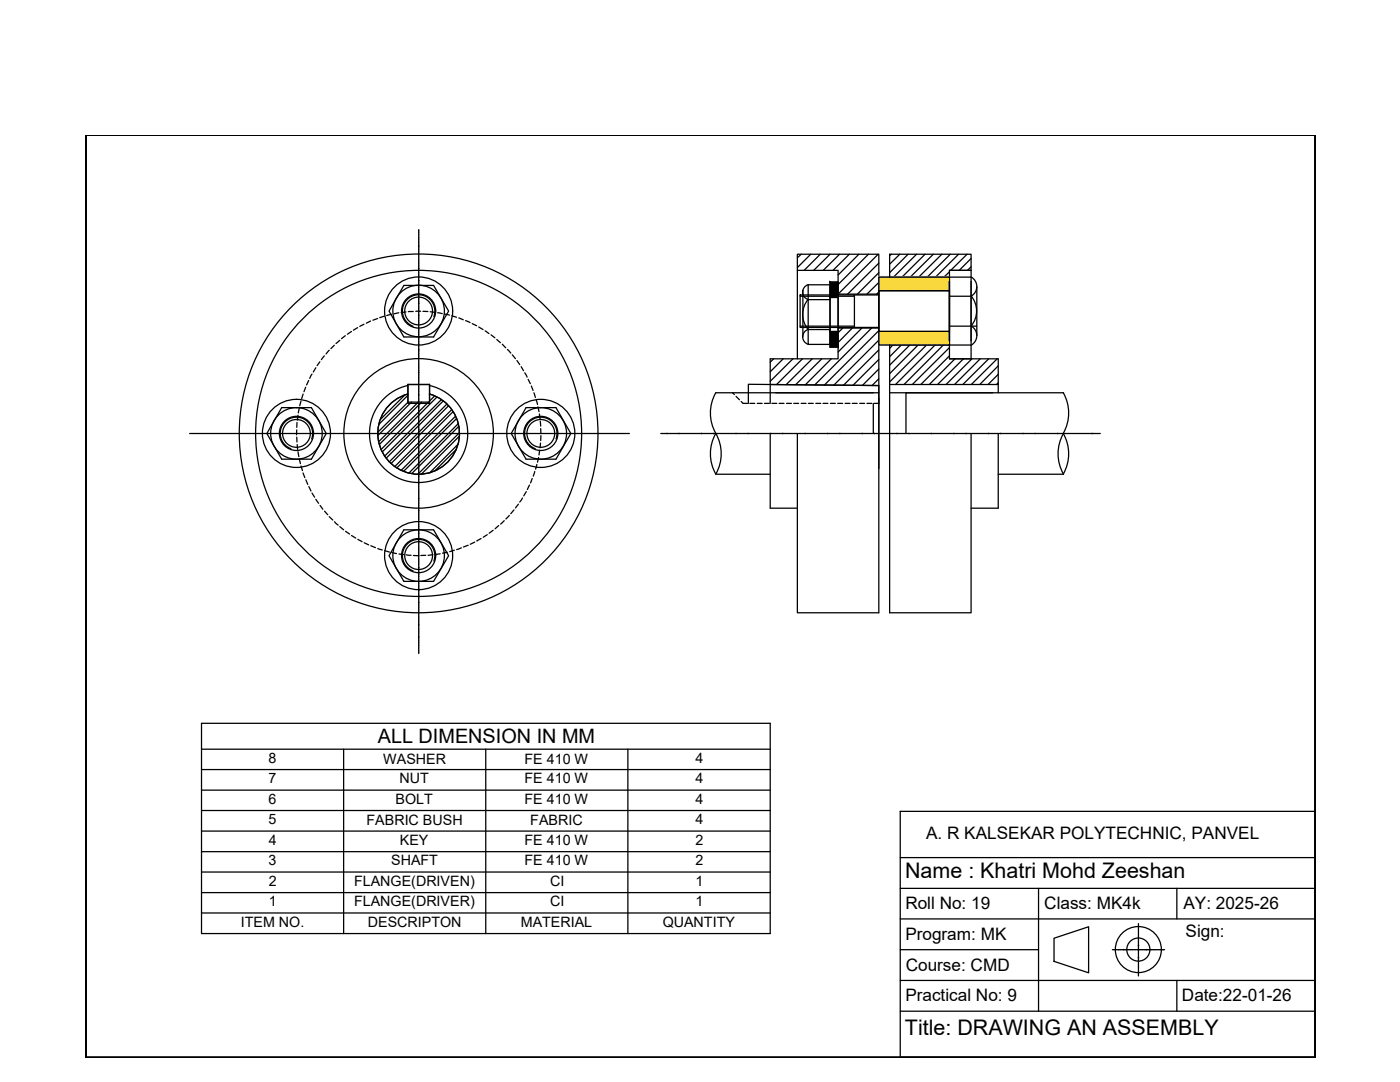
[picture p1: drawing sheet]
<svg xmlns="http://www.w3.org/2000/svg" width="279mm" height="216mm" viewBox="0 0 279 216" stroke-linecap="round" stroke-linejoin="round" font-family="sans-serif">
<!-- layer: 0 -->
<g fill="none" stroke="#000" stroke-width=".25">
<path d="M17.1 27h245.4v184h-245.4h245.4v-184h-245.4v184zM80.6 57h5.9l3 5.1-3 5.1h-5.9l-3-5.1zM83.6 46.4v.3M83.6 47v.3M83.6 50.9v.3M83.6 51.5v.3M83.6 53.9v.3M83.6 55.4v.3M83.6 56.1v2M83.6 58.4v.3M83.6 45.8v.6M83.6 46.8v.2"/>
<path d="M83.6 47.4v1.7M83.6 49.2v1.7M83.6 51.2v.3M83.6 51.9v1.7M83.6 53.7v.2M83.6 54.3v1M83.6 55.7v.3M83.6 58.1v.3M83.6 58.8v1.7M159.1 53.9h8.2v17.7h-13.6v8.9M159.7 58.9h10.8v6.4h-10.8zM159.7 59.1h10.8"/>
<path d="M159.9 50.7l-.8 .7M160.2 57.9v9.3M161.3 56.8a1.54 1.54 0 0 0-1.1 1.5 1.54 1.54 0 0 0 1.1 1.4 4.6 4.6 0 0 0 0 6M161.3 59.8h4.4M161.8 50.7l-2.7 2.7M163.7 50.7l-3.2 3.2M165.7 56.3h1.6v13h-1.6zM165.7 56.8h-4.4v11.9h4.4M165.7 50.7l-3.3 3.2M165.7 59.4h1.6M167.6 50.7l-3.3 3.2M169.5 50.7l-3.3 3.2"/>
<path d="M170.5 58.9h4.9M171.4 50.7l-4.1 4.2M173.3 50.7l-6 6.1M175.3 50.7l-8 8h8.1M175.4 55.3h14.1v13.5h-14.1zM175.4 58h14.1v8.1h-14.1zM175.4 52.5l-6.2 6.2M175.4 54.4l-4.3 4.3M175.4 56.4l-2.4 2.3M175.4 58.3l-.4 .4M175.4 58h14.1M177.9 50.7l-.4 .3"/>
<path d="M179.6 50.7l-2.1 2M181.2 50.7l-3.7 3.7M182.9 50.7l-4.6 4.6M184.6 50.7l-4.6 4.6M186.3 50.7l-4.6 4.6M188 50.7l-4.7 4.6M189.5 54.2l-1.1 1.1M189.5 59.1h4.3M189.7 50.7l-4.7 4.6M191.3 50.7l-4.6 4.6M193 50.7l-3.3 3.2M193.8 55.3h-16.3v-4.6h16.3v20.9"/>
<path d="M193.8 51.6l-2.4 2.3M193.8 53.2l-.7 .7M193.8 53.9h-4.3v17.7h9.7v6.8M193.8 56.1v11.9M193.8 55.3a2.16 2.16 0 0 1 0 3.8 4.6 4.6 0 0 1 0 5.9 2.19 2.19 0 0 1 0 3.9M194.9 57.2v9.7M60.5 78.6l-.3 1M61 77.3l-.3 .9M61.6 75.9l-.4 .9M62.3 74.6l-.5 .9M63 73.4l-.5 .8M63.8 72.2l-.5 .8"/>
<path d="M64.7 71l-.6 .8M65.7 69.9l-.6 .7M66.7 68.9l-.7 .7M67.8 67.9l-.7 .7M68.9 67l-.7 .6M70.1 66.1l-.8 .6M71.4 65.4l-.9 .5M72.6 64.7l-.8 .4M74 64.1l-.9 .4M75.4 63.6l-1 .3M76.7 63.1l-.9 .3M78.1 62.7l-.9 .3"/>
<path d="M79.6 62.4l-1 .2M80.8 78.8l-4.9 4.9M81 62.2l-.9 .2M81.4 78.6a8.1 8.1 0 0 0-4.5 12.6 8.1 8.1 0 0 0 13.3 0 8.1 8.1 0 0 0-4.5-12.6M81.4 76.9a9.8 9.8 0 0 0-6 15.1 9.8 9.8 0 0 0 16.2 0 9.8 9.8 0 0 0-5.9-15.1M81.4 76.7h4.3v3.5h-4.3zM81.4 76.7v3.8h4.3v-3.8M81.4 76.7h4.3M81.4 78.9l-5.8 5.7M82.5 62.2h-1M83 62.1h.9M83.6 60.8v.3"/>
<path d="M83.6 61.2v1.4M83.6 64.7v.3M83.6 65v.6M83.6 67.7v.3M83.6 69.2v.6M83.6 71.6v.3M83.6 72.2v.3M83.6 76.1v.3M83.6 76.7v.3M83.6 79.1v.3M83.6 60.6v.2M83.6 62.6v.3"/>
<path d="M83.6 63v1.7M83.6 65.7v1.7M83.6 67.5v.2M83.6 68.1v1M83.6 69.9v1.7M83.6 71.9v.3M83.6 72.6v1.7M83.6 74.4v1.6M83.6 76.4v.3M83.6 77.1v1.7M83.6 78.8v.3M83.6 79.5v1"/>
<path d="M84.4 62.1l1 .1M85.9 62.2l.9 .1M86.6 63.2a3.2 3.2 0 0 0-1.9-4.2 3.2 3.2 0 0 0-4.2 1.9 3.2 3.2 0 0 0 1.9 4.2M86.7 79l-1 1M87.2 79.2l-10.9 10.9M87.3 62.4l1 .2M88.1 79.7l-11.3 11.3M88.5 80l-11.4 11.4M88.7 62.7l1 .2M90.2 63l.9 .3M91.6 63.4l.9 .4M92.9 64l.9 .4"/>
<path d="M94.2 64.6l.9 .4M95.5 65.2l.9 .6M96.8 66l.8 .6M98 66.8l.8 .6M99.1 67.7l.8 .7M100.2 68.7l.7 .7M101.3 69.7l.6 .8M102.2 70.8l.7 .8M103.2 71.9l.5 .8M104 73.2l.5 .8M104.7 74.4l.5 .8M105.4 75.7l.4 .9"/>
<path d="M106 77l.4 .9M106.6 78.4l.2 .9M107 79.8l.3 .9M142.9 78.4a8.1 8.1 0 0 0 0 8.1M142.9 78.4h32.5M146.2 78.4l.4 .3M146.9 79.1l.7 .7M153.7 76.7l21.7 .2M154.4 71.6l-.7 .7M156.3 71.6l-2.6 2.6M158.2 71.6l-4.5 4.5M159.1 71.6v-20.9h16.3v71.6h-16.3v-35.8"/>
<path d="M159.7 65.1h10.8M160.1 71.6l-5.1 5.1M161.3 65.7a1.55 1.55 0 0 0-1.1 1.5 1.55 1.55 0 0 0 1.1 1.5M161.3 65.8h4.4M162.1 71.6l-5.2 5.2M164 71.6l-5.2 5.2M165.7 66.1h1.6M165.9 71.6l-5.2 5.2M167.3 65.5h8.1M168.2 65.5l-.9 .9M170.1 65.5l-2.8 2.8M170.5 65.3h4.9"/>
<path d="M172 65.5l-4.7 4.7M173.9 65.5l-11.3 11.3M175.4 66l-10.9 10.8M175.4 67.9l-9 8.9M175.4 69.8l-7.1 7.1M175.4 71.7l-5.2 5.2M175.4 73.6l-3.3 3.3M175.4 75.6l-1.4 1.3M175.4 66.1h14.1M175.4 79.4v14.1M177.5 78.4h20.7M177.5 76.7h21.7"/>
<path d="M178.2 68.8l-.7 .7M179.9 68.8l-2.4 2.4M181.6 68.8l-4.1 4.1M183.2 68.8l-5.7 5.8M184.9 68.8l-7.4 7.4M186.6 68.8l-7.9 7.9M188.3 68.8l-7.9 7.9M189.5 69.4l-7.4 7.3M189.5 71l-5.7 5.7M189.5 65.1h5.4M190.6 71.6l-5.1 5.1M192.3 71.6l-5.2 5.1"/>
<path d="M193.8 68.8h-16.3v53.5h16.3v-35.8M194 71.6l-5.2 5.1M195.6 71.6l-5.1 5.1M197.3 71.6l-5.1 5.1M199 71.6l-5.2 5.1M199.2 73l-3.7 3.7M199.2 74.7l-2 2M199.2 76.4l-.3 .3M212.2 78.4a8.1 8.1 0 0 1 0 8.1 8.2 8.2 0 0 1 0 8.1M212.3 78.4h-31.5v8.1M37.8 86.5h87.8M56.2 81.3h5.9l3 5.2-3 5.1h-5.9l-2.9-5.1z"/>
<path d="M59.2 85.8v1M59.2 87.2l.1 1M59.3 84.3l-.1 1M59.3 88.7l.1 1M59.5 90.1l.1 1M59.5 82.9l-.1 .9M59.7 91.6l.2 .9M59.7 81.4l-.2 1M60.1 80l-.3 1M60.1 93l.3 .9M60.5 94.4l.3 .9M61 95.7l.4 1"/>
<path d="M61.6 97.1l.5 .9M62.2 87.6a3.2 3.2 0 0 0-1.9-4.2 3.2 3.2 0 0 0-4.2 2 3.2 3.2 0 0 0 2 4.1M62.3 98.4l.5 .8M63 99.6l.6 .8M81.4 80.2l-6 6M82.1 80.2l-6.7 6.7M83.5 80.2l-7.9 7.9M83.6 80.6v.3M83.6 83v.3M83.6 83.6v.3M83.6 85.7v.6M83.6 87.5v.3"/>
<path d="M83.6 89.9v.6M83.6 90.5v.3M83.6 92.9v1.4M83.6 94.4v.3M83.6 96.8v.3M83.6 97.4v2.1M83.6 80.9v.3M83.6 81.3v1.6M83.6 83.3v.3M83.6 84v1.7M83.6 86.4v1M83.6 87.8v.3"/>
<path d="M83.6 88.2v1.6M83.6 90.9v1.7M83.6 92.6v.3M83.6 94.7v.3M83.6 95.1v1.6M83.6 97.1v.3M83.6 99.5v1.7M84.2 80.2l-8.5 8.5M85.5 80.2l-9.4 9.5M89.2 80.6l-11.5 11.5M89.5 81l-11.4 11.5M90.2 81.7l-11.4 11.4"/>
<path d="M90.4 82.1l-11.2 11.3M90.9 83l-10.8 10.8M91 89.7l-4.2 4.3M91.1 83.5l-10.5 10.5M91.4 88.7l-5.6 5.6M91.5 84.5l-9.9 9.9M91.6 85.1l-9.4 9.4M91.7 86.3l-8.3 8.3M91.7 87l-7.6 7.6M104.3 99.4l-.6 .8M105 81.3h6l2.9 5.2-2.9 5.1h-6l-3-5.1zM105 98.1l-.5 .8"/>
<path d="M105.7 96.8l-.5 .9M106.2 95.5l-.3 .9M106.7 94.1l-.3 .9M107.1 92.7l-.2 .9M107.4 81.2l.2 .9M107.5 91.3l-.2 .9M107.7 82.6l.1 1M107.7 89.8l-.1 1M107.8 84l.1 1M107.9 88.4l-.1 .9M107.9 85.5l.1 1M108 86.9l-.1 1"/>
<path d="M111 87.6a3.2 3.2 0 0 0-2-4.2 3.2 3.2 0 0 0-4.1 2 3.2 3.2 0 0 0 1.9 4.1M131.9 86.5h1.2M133.1 86.5h.6M133.8 86.5h1.7M135.6 86.5h1.6M137.3 86.5h.9M138.3 86.5h1.7M140 86.5h.3M140.3 86.5h.3M140.7 86.5h1M141.8 86.5h.6M142.5 86.5h1.6"/>
<path d="M142.9 86.5a8.2 8.2 0 0 1 0 8.1 8.2 8.2 0 0 1 0-8.1zM142.9 94.6h10.8M144.2 86.5h.3M144.5 86.5h.3M144.8 86.5h2.1M146.9 86.5h.3M147.2 86.5h.3M147.6 86.5h1M147.9 80.1l.4 .4h.9M148.7 86.5h.3M149 86.5h.3M149.4 80.5v-3.8l26 .2v3.6h-.9"/>
<path d="M149.4 86.5h1.6M149.6 80.5h1M151.1 86.5h.3M151.1 80.5h1M151.4 86.5h.3M151.7 86.5h.3M152.1 86.5h1.7M152.6 80.5h.9M153.7 86.5v14.9h5.4M153.8 86.5h.3M154.1 80.5h.9M154.1 86.5h.3"/>
<path d="M154.5 86.5h1M155.5 80.5h1M155.6 86.5h.3M155.9 86.5h.3M156.3 86.5h1.6M157 80.5h.9M158 86.5h.3M158.3 86.5h.3M158.4 80.5h1M158.6 86.5h.3M159 86.5h1.7M159.9 80.5h1"/>
<path d="M160.7 86.5h2.1M161.3 80.5h1M162.8 86.5h.3M162.8 80.5h1M163.1 86.5h.3M163.4 86.5h1.7M164.3 80.5h.9M165.2 86.5h.3M165.5 86.5h1.8M165.7 80.5h1M167.2 80.5h.9M167.3 86.5h.3"/>
<path d="M167.6 86.5h1.7M168.7 80.5h.9M169.4 86.5h.3M169.7 86.5h.3M170 86.5h.3M170.1 80.5h1M170.3 86.5h1.7M171.6 80.5h1M172.1 86.5h.3M172.4 86.5h.3M172.8 86.5h1M173 80.5h1"/>
<path d="M173.9 86.5h.3M174.2 86.5h.3M174.3 80.5v6M174.5 86.5h1.7M176.3 86.5h.3M176.6 86.5h.3M176.9 86.5h.3M177.2 86.5h1.7M179 86.5h.3M179.3 86.5h.3M179.7 86.5h1M180.8 86.5h.3"/>
<path d="M181.1 86.5h.3M181.4 86.5h2.1M183.5 86.5h.3M183.8 86.5h.3M184.2 86.5h1.6M185.9 86.5h1.7M187.7 86.5h.3M188 86.5h.3M188.3 86.5h.3M188.6 86.5h1.7M190.4 86.5h.6M191.1 86.5h1"/>
<path d="M192.2 86.5h.2M192.5 86.5h.2M192.8 86.5h1.7M194.6 86.5h.9M195.5 86.5h1.7M197.3 86.5h.3M197.6 86.5h.3M198 86.5h1M199.1 86.5h.5M199.2 86.5v14.9h-5.4M199.2 94.6h13.1M199.7 86.5h1.7"/>
<path d="M201.5 86.5h.3M201.8 86.5h.3M202.1 86.5h2M204.2 86.5h.3M204.5 86.5h.3M204.9 86.5h1M206 86.5h.2M206.3 86.5h.2M206.6 86.5h1.7M208.4 86.5h.3M208.7 86.5h.3M209 86.5h.3"/>
<path d="M209.3 86.5h1.7M211.1 86.5h1.7M212.2 86.5a8.1 8.1 0 0 0 0 8.1M212.9 86.5h.2M213.2 86.5h.2M213.5 86.5h.3M213.8 86.5h1.4M215.3 86.5h.3M215.6 86.5h.3M215.9 86.5h.3M216.2 86.5h1.7M218 86.5h1.6"/>
<path d="M63.9 100.9l.5 .7M64.8 102l.6 .7M65.7 103.1l.7 .7M66.8 104.1l.7 .7M67.8 105.1l.8 .6M69 106l.8 .6M70.1 106.9l.9 .5M71.4 107.6l.9 .5M72.7 108.3l.9 .4M74 108.9l.9 .4M75.4 109.4l.9 .3M76.8 109.9l.9 .3"/>
<path d="M78.2 110.3l.9 .2M79.6 110.5l1 .2M80.6 105.7h5.9l3 5.2-3 5.1h-5.9l-3-5.1zM81.1 110.7l.9 .1M82.5 110.8l1 .1M83.6 101.3v.3M83.6 103.7v.3M83.6 104.3v.3M83.6 108.2v.3M83.6 108.8v.3M83.6 111.2v.3M83.6 112.7v.3"/>
<path d="M83.6 113.3v2.1M83.6 115.7v.3M83.6 118.1v.3M83.6 118.5v1.4M83.6 101.6v.3M83.6 102v1.6M83.6 104v.3M83.6 104.7v1.7M83.6 106.4v1.7M83.6 108.5v.3M83.6 109.1v1.7M83.6 110.9v.3"/>
<path d="M83.6 111.6v1M83.6 113v.3M83.6 115.4v.3M83.6 116v1.7M83.6 117.8v.3M83.6 119.9v.3M85 110.8h-1M86.4 110.7l-1 .1M86.6 112a3.2 3.2 0 0 0-1.9-4.2 3.2 3.2 0 0 0-4.2 2 3.2 3.2 0 0 0 1.9 4.1M87.8 110.5l-.9 .1M89.3 110.2l-1 .2M90.7 109.8l-1 .3"/>
<path d="M92.1 109.3l-1 .4M93.4 108.8l-.9 .3M94.7 108.2l-.8 .4M96 107.5l-.8 .5M97.2 106.7l-.8 .5M98.4 105.8l-.8 .6M99.5 104.9l-.7 .6M100.6 103.9l-.7 .7M101.6 102.8l-.6 .8M102.6 101.7l-.7 .8M103.5 100.6l-.6 .8M83.6 122v.3"/>
<path d="M83.6 122.3v.6M83.6 125v.3M83.6 126.5v.6M83.6 128.9v.3M83.6 129.5v.3M83.6 120.2v1.7M83.6 123v1.6M83.6 124.7v.3M83.6 125.4v1M83.6 127.1v1.7M83.6 129.2v.3M83.6 129.9v.5"/>
<path d="M40.2 144.3h113.5v42h-113.5zM40.2 149.5h113.5M40.2 153.6h113.5M40.2 157.7h113.5M68.6 149.5v36.8M96.9 149.5v36.8M125.3 149.5v36.8M40.2 161.7h113.5M40.2 165.8h113.5M40.2 169.9h113.5M40.2 174h113.5M40.2 178.1h113.5"/>
<path d="M179.7 161.9h82.8v49.1h-82.8zM179.7 171.1h82.8M179.7 177.3h82.8M207.3 177.3v24.5M234.9 177.3v6.1M40.2 182.2h113.5M179.7 195.6h82.8M179.7 189.5h27.6M179.7 183.4h82.8M210.4 187.2l6.9-2.3v9.2l-6.9-2.3zM222 189.5h.2M222.2 189.5h1.4"/>
<path d="M223.6 189.5h.3M224 189.5h.2M224.3 189.5h1.7M226.1 189.5h.3M226.4 189.5h.3M226.7 189.5h2M227.2 185.9v.3M227.2 186.6v.3M227.2 189v.3M227.2 190.4v.3M227.2 192.8v.3M227.2 193.5v.3"/>
<path d="M227.2 184.3v1.6M227.2 186.3v.2M227.2 186.9v1.7M227.2 188.7v.2M227.2 189.3v1.1M227.2 190.8v.2M227.2 191.1v1.7M227.2 193.2v.2M227.2 193.8v.9M228.8 189.5h1.7M230.5 189.5h.3M230.9 189.5h.2"/>
<path d="M231.2 189.5h1.2M234.9 195.6v6.2M179.7 201.8h82.8"/>
<circle cx="83.5" cy="62.1" r="6.8"/>
<circle cx="83.5" cy="62.1" r="3.4"/>
<circle cx="83.5" cy="62.1" r="2.77"/>
<circle cx="83.5" cy="62.1" r="5.1"/>
<circle cx="59.2" cy="86.5" r="6.8"/>
<circle cx="59.2" cy="86.5" r="3.4"/>
<circle cx="59.2" cy="86.5" r="2.77"/>
<circle cx="59.2" cy="86.5" r="5.1"/>
<circle cx="83.5" cy="86.5" r="35.8"/>
<circle cx="83.5" cy="86.5" r="32.5"/>
<circle cx="83.5" cy="86.5" r="14.9"/>
<circle cx="107.9" cy="86.5" r="3.4"/>
<circle cx="107.9" cy="86.5" r="2.77"/>
<circle cx="107.9" cy="86.5" r="5.1"/>
<circle cx="107.9" cy="86.5" r="6.8"/>
<circle cx="83.5" cy="110.9" r="3.4"/>
<circle cx="83.5" cy="110.9" r="2.77"/>
<circle cx="83.5" cy="110.9" r="5.1"/>
<circle cx="83.5" cy="110.9" r="6.8"/>
<circle cx="227.2" cy="189.5" r="4.6"/>
<circle cx="227.2" cy="189.5" r="2.31"/>
</g>
<g fill="#000" stroke="#000" stroke-width=".2">
<path d="M83.6 49v.2zM83.6 67.3v.2zM83.5 74.3h.2zM85.6 78.7h.2zM83.6 81.1v.2zM83.6 94.9v.2zM133 86.5h.2zM135.5 86.4v.2zM140 86.4v.2zM142.4 86.4v.2zM149.2 86.5h.2zM153.7 86.5h.2z"/>
<path d="M156.1 86.5h.2zM160.6 86.5h.2zM165.1 86.5h.2zM172 86.5h.2zM190.4 86.4v.2zM192.7 86.5h.2zM197.2 86.5h.2zM199.6 86.5h.2zM206.5 86.5h.2zM211 86.5h.2zM217.9 86.5h.2zM83.6 101.8v.2z"/>
<path d="M83.6 110.8v.2zM83.5 113.3h.2l-.1 .1zM224.2 189.5h.2zM227.1 188.7h.2zM228.7 189.5h.2z"/>
<path d="M165.7 56.3l1.6 3.1v-3.1zM165.7 56.3l1.6 3.1h-1.6z"/>
<path d="M165.7 66.1l1.6 3.2v-3.2zM165.7 66.1l1.6 3.2h-1.6z"/>
<circle cx="83.6" cy="53.6" r=".07"/>
<circle cx="83.6" cy="56" r=".07"/>
<circle cx="83.6" cy="60.5" r=".07"/>
<circle cx="83.6" cy="62.9" r=".07"/>
<circle cx="83.6" cy="78.8" r=".07"/>
<circle cx="83.6" cy="69.8" r=".07"/>
<circle cx="83.6" cy="85.7" r=".07"/>
<circle cx="83.6" cy="88.1" r=".07"/>
<circle cx="83.6" cy="92.6" r=".07"/>
<circle cx="83.6" cy="99.5" r=".07"/>
<circle cx="146.9" cy="86.5" r=".07"/>
<circle cx="167.6" cy="86.5" r=".07"/>
<circle cx="174.5" cy="86.5" r=".07"/>
<circle cx="179" cy="86.5" r=".07"/>
<circle cx="181.4" cy="86.5" r=".07"/>
<circle cx="185.9" cy="86.5" r=".07"/>
<circle cx="204.2" cy="86.5" r=".07"/>
<circle cx="83.6" cy="117.8" r=".07"/>
<circle cx="83.6" cy="106.4" r=".07"/>
<circle cx="83.6" cy="120.2" r=".07"/>
<circle cx="83.6" cy="127.1" r=".07"/>
<circle cx="83.6" cy="124.7" r=".07"/>
<circle cx="227.2" cy="191.1" r=".07"/>
</g>
<g fill="none" stroke="#f8d731" stroke-width=".25">
<path d="M175.4 56.4h.1M175.4 55.9h.1M175.4 55.3h.1M175.4 57.3h.1M175.4 56.8h.1M175.4 57.8h.1M175.5 56.1h.1M175.5 55.6h.1M175.5 57.6h.1M175.5 57.1h.1M175.5 56.6h.1M175.6 56.4h.1"/>
<path d="M175.6 55.9h.1M175.6 55.3h.1M175.6 57.3h.1M175.6 56.8h.1M175.6 57.8h.1M175.8 56.1h.1M175.8 55.6h.1M175.8 57.6h.1M175.8 57.1h.1M175.8 56.6h.1M175.9 56.4h.1M175.9 55.9h.1"/>
<path d="M175.9 55.3h.1M175.9 57.3h.1M175.9 56.8h.1M175.9 57.8h.1M176 56.1h.1M176 55.6h.1M176 57.6h.1M176 57.1h.1M176 56.6h.1M176.1 56.4h.1M176.1 55.9h.1M176.1 55.3h.1"/>
<path d="M176.1 57.3h.1M176.1 56.8h.1M176.1 57.8h.1M176.3 56.1h.1M176.3 55.6h.1M176.3 57.1h.1M176.3 56.6h.1M176.3 57.6h.1M176.4 56.4h.1M176.4 55.9h.1M176.4 55.3h.1M176.4 57.3h.1"/>
<path d="M176.4 56.8h.1M176.4 57.8h.1M176.5 56.1h.1M176.5 55.6h.1M176.5 57.1h.1M176.5 56.6h.1M176.5 57.6h.1M176.7 56.4h.1M176.7 55.9h.1M176.7 55.3h.1M176.7 57.3h.1M176.7 56.8h.1"/>
<path d="M176.7 57.8h.1M176.8 56.1h.1M176.8 55.6h.1M176.8 57.1h.1M176.8 56.6h.1M176.8 57.6h.1M176.9 56.4h.1M176.9 55.9h.1M176.9 55.3h.1M176.9 57.3h.1M176.9 56.8h.1M176.9 57.8h.1"/>
<path d="M177 56.1h.1M177 55.6h.1M177 57.1h.1M177 56.6h.1M177 57.6h.1M177.1 56.4h.1M177.1 55.9h.1M177.1 55.3h.1M177.1 57.3h.1M177.1 56.8h.1M177.1 57.8h.1M177.2 56.1h.1"/>
<path d="M177.2 55.6h.1M177.2 57.1h.1M177.2 56.6h.1M177.2 57.6h.1M177.4 56.4h.1M177.4 55.9h.1M177.4 55.3h.1M177.4 57.3h.1M177.4 56.8h.1M177.4 57.8h.1M177.5 56.1h.1M177.5 55.6h.1"/>
<path d="M177.5 57.1h.1M177.5 56.6h.1M177.5 57.6h.1M177.6 56.4h.1M177.6 55.9h.1M177.6 55.3h.1M177.6 57.3h.1M177.6 56.8h.1M177.6 57.8h.1M177.8 56.1h.1M177.8 55.6h.1M177.8 57.1h.1"/>
<path d="M177.8 56.6h.1M177.8 57.6h.1M177.9 56.4h.1M177.9 55.9h.1M177.9 55.3h.1M177.9 57.3h.1M177.9 56.8h.1M177.9 57.8h.1M178 56.1h.1M178 55.6h.1M178 57.1h.1M178 56.6h.1"/>
<path d="M178 57.6h.1M178.1 56.4h.1M178.1 55.9h.1M178.1 55.3h.1M178.1 57.3h.1M178.1 56.8h.1M178.1 57.8h.1M178.3 56.1h.1M178.3 55.6h.1M178.3 57.1h.1M178.3 56.6h.1M178.3 57.6h.1"/>
<path d="M178.4 56.4h.1M178.4 55.9h.1M178.4 55.3h.1M178.4 57.3h.1M178.4 56.8h.1M178.4 57.8h.1M178.5 56.1h.1M178.5 55.6h.1M178.5 57.1h.1M178.5 56.6h.1M178.5 57.6h.1M178.6 56.4h.1"/>
<path d="M178.6 55.9h.1M178.6 55.3h.1M178.6 57.3h.1M178.6 56.8h.1M178.6 57.8h.1M178.8 56.1h.1M178.8 55.6h.1M178.8 57.1h.1M178.8 56.6h.1M178.8 57.6h.1M178.9 56.4h.1M178.9 55.9h.1"/>
<path d="M178.9 55.3h.1M178.9 57.3h.1M178.9 56.8h.1M178.9 57.8h.1M179 56.1h.1M179 55.6h.1M179 57.1h.1M179 56.6h.1M179 57.6h.1M179.2 56.4h.1M179.2 55.9h.1M179.2 55.3h.1"/>
<path d="M179.2 57.3h.1M179.2 56.8h.1M179.2 57.8h.1M179.2 56.1h.1M179.2 55.6h.1M179.2 57.1h.1M179.2 56.6h.1M179.2 57.6h.1M179.4 56.4h.1M179.4 55.9h.1M179.4 55.3h.1M179.4 57.3h.1"/>
<path d="M179.4 56.8h.1M179.4 57.8h.1M179.5 56.1h.1M179.5 55.6h.1M179.5 57.1h.1M179.5 56.6h.1M179.5 57.6h.1M179.6 56.4h.1M179.6 55.9h.1M179.6 55.3h.1M179.6 57.3h.1M179.6 56.8h.1"/>
<path d="M179.6 57.8h.1M179.7 56.1h.1M179.7 55.6h.1M179.7 57.1h.1M179.7 56.6h.1M179.7 57.6h.1M179.9 56.4h.1M179.9 55.9h.1M179.9 55.3h.1M179.9 57.3h.1M179.9 56.8h.1M179.9 57.8h.1"/>
<path d="M180 56.1h.1M180 55.6h.1M180 57.1h.1M180 56.6h.1M180 57.6h.1M180.1 56.4h.1M180.1 55.9h.1M180.1 55.3h.1M180.1 57.3h.1M180.1 56.8h.1M180.1 57.8h.1M180.3 56.1h.1"/>
<path d="M180.3 55.6h.1M180.3 57.1h.1M180.3 56.6h.1M180.3 57.6h.1M180.4 56.4h.1M180.4 55.9h.1M180.4 55.3h.1M180.4 57.3h.1M180.4 56.8h.1M180.4 57.8h.1M180.5 56.1h.1M180.5 55.6h.1"/>
<path d="M180.5 57.1h.1M180.5 56.6h.1M180.5 57.6h.1M180.6 56.4h.1M180.6 55.9h.1M180.6 55.3h.1M180.6 57.3h.1M180.6 56.8h.1M180.6 57.8h.1M180.8 56.1h.1M180.8 55.6h.1M180.8 57.1h.1"/>
<path d="M180.8 56.6h.1M180.8 57.6h.1M180.9 56.4h.1M180.9 55.9h.1M180.9 55.3h.1M180.9 57.3h.1M180.9 56.8h.1M180.9 57.8h.1M181 56.1h.1M181 55.6h.1M181 57.1h.1M181 56.6h.1"/>
<path d="M181 57.6h.1M181.1 56.4h.1M181.1 55.9h.1M181.1 55.3h.1M181.1 57.3h.1M181.1 56.8h.1M181.1 57.8h.1M181.3 56.1h.1M181.3 55.6h.1M181.3 57.1h.1M181.3 56.6h.1M181.3 57.6h.1"/>
<path d="M181.4 56.4h.1M181.4 55.9h.1M181.4 55.3h.1M181.4 57.3h.1M181.4 56.8h.1M181.4 57.8h.1M181.5 56.1h.1M181.5 55.6h.1M181.5 57.1h.1M181.5 56.6h.1M181.5 57.6h.1M181.6 56.4h.1"/>
<path d="M181.6 55.9h.1M181.6 55.3h.1M181.6 57.3h.1M181.6 56.8h.1M181.6 57.8h.1M181.7 56.1h.1M181.7 55.6h.1M181.7 57.1h.1M181.7 56.6h.1M181.7 57.6h.1M181.9 56.4h.1M181.9 55.9h.1"/>
<path d="M181.9 55.3h.1M181.9 57.3h.1M181.9 56.8h.1M181.9 57.8h.1M182 56.1h.1M182 55.6h.1M182 57.1h.1M182 56.6h.1M182 57.6h.1M182.1 56.4h.1M182.1 55.9h.1M182.1 55.3h.1"/>
<path d="M182.1 57.3h.1M182.1 56.8h.1M182.1 57.8h.1M182.2 56.1h.1M182.2 55.6h.1M182.2 57.1h.1M182.2 56.6h.1M182.2 57.6h.1M182.4 56.4h.1M182.4 55.9h.1M182.4 55.3h.1M182.4 57.3h.1"/>
<path d="M182.4 56.8h.1M182.4 57.8h.1M182.5 56.1h.1M182.5 55.6h.1M182.5 57.1h.1M182.5 56.6h.1M182.5 57.6h.1M182.6 56.4h.1M182.6 55.9h.1M182.6 55.3h.1M182.6 57.3h.1M182.6 56.8h.1"/>
<path d="M182.6 57.8h.1M182.8 56.1h.1M182.8 55.6h.1M182.8 57.1h.1M182.8 56.6h.1M182.8 57.6h.1M182.9 55.9h.1M182.9 55.3h.1M182.9 57.3h.1M182.9 56.8h.1M182.9 56.4h.1M182.9 57.8h.1"/>
<path d="M183 56.1h.1M183 55.6h.1M183 57.1h.1M183 56.6h.1M183 57.6h.1M183.1 55.9h.1M183.1 55.3h.1M183.1 57.3h.1M183.1 56.8h.1M183.1 56.4h.1M183.1 57.8h.1M183.3 56.1h.1"/>
<path d="M183.3 55.6h.1M183.3 57.1h.1M183.3 56.6h.1M183.3 57.6h.1M183.4 55.9h.1M183.4 55.3h.1M183.4 57.3h.1M183.4 56.8h.1M183.4 56.4h.1M183.4 57.8h.1M183.5 56.1h.1M183.5 55.6h.1"/>
<path d="M183.5 57.1h.1M183.5 56.6h.1M183.5 57.6h.1M183.6 55.9h.1M183.6 55.3h.1M183.6 57.3h.1M183.6 56.8h.1M183.6 56.4h.1M183.6 57.8h.1M183.8 56.1h.1M183.8 55.6h.1M183.8 57.1h.1"/>
<path d="M183.8 56.6h.1M183.8 57.6h.1M183.9 55.9h.1M183.9 55.3h.1M183.9 57.3h.1M183.9 56.8h.1M183.9 56.4h.1M183.9 57.8h.1M184 56.1h.1M184 55.6h.1M184 57.1h.1M184 56.6h.1"/>
<path d="M184 57.6h.1M184.1 55.9h.1M184.1 55.3h.1M184.1 57.3h.1M184.1 56.8h.1M184.1 56.4h.1M184.1 57.8h.1M184.2 56.1h.1M184.2 55.6h.1M184.2 57.1h.1M184.2 56.6h.1M184.2 57.6h.1"/>
<path d="M184.4 55.9h.1M184.4 55.3h.1M184.4 57.3h.1M184.4 56.8h.1M184.4 56.4h.1M184.4 57.8h.1M184.5 56.1h.1M184.5 55.6h.1M184.5 57.1h.1M184.5 56.6h.1M184.5 57.6h.1M184.6 55.9h.1"/>
<path d="M184.6 55.3h.1M184.6 57.3h.1M184.6 56.8h.1M184.6 56.4h.1M184.6 57.8h.1M184.7 56.1h.1M184.7 55.6h.1M184.7 57.1h.1M184.7 56.6h.1M184.7 57.6h.1M184.9 55.9h.1M184.9 55.3h.1"/>
<path d="M184.9 57.3h.1M184.9 56.8h.1M184.9 56.4h.1M184.9 57.8h.1M185 56.1h.1M185 55.6h.1M185 57.1h.1M185 56.6h.1M185 57.6h.1M185.1 55.9h.1M185.1 55.3h.1M185.1 57.3h.1"/>
<path d="M185.1 56.8h.1M185.1 56.4h.1M185.1 57.8h.1M185.3 56.1h.1M185.3 55.6h.1M185.3 57.1h.1M185.3 56.6h.1M185.3 57.6h.1M185.4 55.9h.1M185.4 55.3h.1M185.4 57.3h.1M185.4 56.8h.1"/>
<path d="M185.4 56.4h.1M185.4 57.8h.1M185.5 56.1h.1M185.5 55.6h.1M185.5 57.1h.1M185.5 56.6h.1M185.5 57.6h.1M185.6 55.9h.1M185.6 55.3h.1M185.6 57.3h.1M185.6 56.8h.1M185.6 56.4h.1"/>
<path d="M185.6 57.8h.1M185.8 56.1h.1M185.8 55.6h.1M185.8 57.1h.1M185.8 56.6h.1M185.8 57.6h.1M185.9 55.9h.1M185.9 55.3h.1M185.9 57.3h.1M185.9 56.8h.1M185.9 56.4h.1M185.9 57.8h.1"/>
<path d="M186 56.1h.1M186 55.6h.1M186 57.1h.1M186 56.6h.1M186 57.6h.1M186.1 55.9h.1M186.1 55.3h.1M186.1 57.3h.1M186.1 56.8h.1M186.1 56.4h.1M186.1 57.8h.1M186.3 56.1h.1"/>
<path d="M186.3 55.6h.1M186.3 57.1h.1M186.3 56.6h.1M186.3 57.6h.1M186.4 55.9h.1M186.4 55.3h.1M186.4 57.3h.1M186.4 56.8h.1M186.4 56.4h.1M186.4 57.8h.1M186.5 56.1h.1M186.5 55.6h.1"/>
<path d="M186.5 57.1h.1M186.5 56.6h.1M186.5 57.6h.1M186.6 55.9h.1M186.6 55.3h.1M186.6 57.3h.1M186.6 56.8h.1M186.6 56.4h.1M186.6 57.8h.1M186.7 56.1h.1M186.7 55.6h.1M186.7 57.1h.1"/>
<path d="M186.7 56.6h.1M186.7 57.6h.1M186.9 55.9h.1M186.9 55.3h.1M186.9 57.3h.1M186.9 56.8h.1M186.9 56.4h.1M186.9 57.8h.1M187 56.1h.1M187 55.6h.1M187 57.1h.1M187 56.6h.1"/>
<path d="M187 57.6h.1M187.1 55.9h.1M187.1 55.3h.1M187.1 57.3h.1M187.1 56.8h.1M187.1 56.4h.1M187.1 57.8h.1M187.2 56.1h.1M187.2 55.6h.1M187.2 57.1h.1M187.2 56.6h.1M187.2 57.6h.1"/>
<path d="M187.4 55.9h.1M187.4 55.3h.1M187.4 57.3h.1M187.4 56.8h.1M187.4 56.4h.1M187.4 57.8h.1M187.5 56.1h.1M187.5 55.6h.1M187.5 57.1h.1M187.5 56.6h.1M187.5 57.6h.1M187.6 55.9h.1"/>
<path d="M187.6 55.3h.1M187.6 57.3h.1M187.6 56.8h.1M187.6 56.4h.1M187.6 57.8h.1M187.7 56.1h.1M187.7 55.6h.1M187.7 57.1h.1M187.7 56.6h.1M187.7 57.6h.1M187.9 55.9h.1M187.9 55.3h.1"/>
<path d="M187.9 57.3h.1M187.9 56.8h.1M187.9 56.4h.1M187.9 57.8h.1M188 56.1h.1M188 55.6h.1M188 57.1h.1M188 56.6h.1M188 57.6h.1M188.1 55.9h.1M188.1 55.3h.1M188.1 57.3h.1"/>
<path d="M188.1 56.8h.1M188.1 56.4h.1M188.1 57.8h.1M188.3 56.1h.1M188.3 55.6h.1M188.3 57.1h.1M188.3 56.6h.1M188.3 57.6h.1M188.4 55.9h.1M188.4 55.3h.1M188.4 57.3h.1M188.4 56.8h.1"/>
<path d="M188.4 56.4h.1M188.4 57.8h.1M188.5 56.1h.1M188.5 55.6h.1M188.5 57.1h.1M188.5 56.6h.1M188.5 57.6h.1M188.6 55.9h.1M188.6 55.3h.1M188.6 57.3h.1M188.6 56.8h.1M188.6 56.4h.1"/>
<path d="M188.6 57.8h.1M188.7 56.1h.1M188.7 55.6h.1M188.7 57.1h.1M188.7 56.6h.1M188.7 57.6h.1M188.8 55.9h.1M188.8 55.3h.1M188.8 57.3h.1M188.8 56.8h.1M188.8 56.4h.1M188.8 57.8h.1"/>
<path d="M189 56.1h.1M189 55.6h.1M189 57.1h.1M189 56.6h.1M189 57.6h.1M189.1 55.9h.1M189.1 55.3h.1M189.1 57.3h.1M189.1 56.8h.1M189.1 56.4h.1M189.1 57.8h.1M189.2 56.1h.1"/>
<path d="M189.2 55.6h.1M189.2 57.1h.1M189.2 56.6h.1M189.2 57.6h.1M189.4 55.9h.1M189.4 55.3h.1M189.4 57.3h.1M189.4 56.8h.1M189.4 56.4h.1M189.4 57.8h.1M175.4 66.8h.1M175.4 66.3h.1"/>
<path d="M175.4 67.8h.1M175.4 67.3h.1M175.4 68.8h.1M175.4 68.3h.1M175.5 66.6h.1M175.5 68.1h.1M175.5 67.6h.1M175.5 67.1h.1M175.5 68.6h.1M175.6 66.8h.1M175.6 66.3h.1M175.6 67.8h.1"/>
<path d="M175.6 67.3h.1M175.6 68.8h.1M175.6 68.3h.1M175.8 66.6h.1M175.8 68.1h.1M175.8 67.6h.1M175.8 67.1h.1M175.8 68.6h.1M175.9 66.8h.1M175.9 66.3h.1M175.9 67.8h.1M175.9 67.3h.1"/>
<path d="M175.9 68.8h.1M175.9 68.3h.1M176 66.6h.1M176 68.1h.1M176 67.6h.1M176 67.1h.1M176 68.6h.1M176.1 66.8h.1M176.1 66.3h.1M176.1 67.8h.1M176.1 67.3h.1M176.1 68.8h.1"/>
<path d="M176.1 68.3h.1M176.3 66.6h.1M176.3 68.1h.1M176.3 67.6h.1M176.3 67.1h.1M176.3 68.6h.1M176.4 66.8h.1M176.4 66.3h.1M176.4 67.8h.1M176.4 67.3h.1M176.4 68.8h.1M176.4 68.3h.1"/>
<path d="M176.5 66.6h.1M176.5 68.1h.1M176.5 67.6h.1M176.5 67.1h.1M176.5 68.6h.1M176.7 66.8h.1M176.7 66.3h.1M176.7 67.8h.1M176.7 67.3h.1M176.7 68.8h.1M176.7 68.3h.1M176.8 66.6h.1"/>
<path d="M176.8 68.1h.1M176.8 67.6h.1M176.8 67.1h.1M176.8 68.6h.1M176.9 66.8h.1M176.9 66.3h.1M176.9 67.8h.1M176.9 67.3h.1M176.9 68.8h.1M176.9 68.3h.1M177 66.6h.1M177 67.6h.1"/>
<path d="M177 67.1h.1M177 68.6h.1M177 68.1h.1M177.1 66.8h.1M177.1 66.3h.1M177.1 67.8h.1M177.1 67.3h.1M177.1 68.8h.1M177.1 68.3h.1M177.2 66.6h.1M177.2 67.6h.1M177.2 67.1h.1"/>
<path d="M177.2 68.6h.1M177.2 68.1h.1M177.4 66.8h.1M177.4 66.3h.1M177.4 67.8h.1M177.4 67.3h.1M177.4 68.8h.1M177.4 68.3h.1M177.5 66.6h.1M177.5 67.6h.1M177.5 67.1h.1M177.5 68.6h.1"/>
<path d="M177.5 68.1h.1M177.6 66.8h.1M177.6 66.3h.1M177.6 67.8h.1M177.6 67.3h.1M177.6 68.8h.1M177.6 68.3h.1M177.8 66.6h.1M177.8 67.6h.1M177.8 67.1h.1M177.8 68.6h.1M177.8 68.1h.1"/>
<path d="M177.9 66.8h.1M177.9 66.3h.1M177.9 67.8h.1M177.9 67.3h.1M177.9 68.8h.1M177.9 68.3h.1M178 66.6h.1M178 67.6h.1M178 67.1h.1M178 68.6h.1M178 68.1h.1M178.1 66.8h.1"/>
<path d="M178.1 66.3h.1M178.1 67.8h.1M178.1 67.3h.1M178.1 68.8h.1M178.1 68.3h.1M178.3 66.6h.1M178.3 67.6h.1M178.3 67.1h.1M178.3 68.6h.1M178.3 68.1h.1M178.4 66.8h.1M178.4 66.3h.1"/>
<path d="M178.4 67.8h.1M178.4 67.3h.1M178.4 68.8h.1M178.4 68.3h.1M178.5 66.6h.1M178.5 67.6h.1M178.5 67.1h.1M178.5 68.6h.1M178.5 68.1h.1M178.6 66.8h.1M178.6 66.3h.1M178.6 67.8h.1"/>
<path d="M178.6 67.3h.1M178.6 68.8h.1M178.6 68.3h.1M178.8 66.6h.1M178.8 67.6h.1M178.8 67.1h.1M178.8 68.6h.1M178.8 68.1h.1M178.9 66.8h.1M178.9 66.3h.1M178.9 67.8h.1M178.9 67.3h.1"/>
<path d="M178.9 68.8h.1M178.9 68.3h.1M179 66.6h.1M179 67.6h.1M179 67.1h.1M179 68.6h.1M179 68.1h.1M179.2 66.8h.1M179.2 66.3h.1M179.2 67.8h.1M179.2 67.3h.1M179.2 68.8h.1"/>
<path d="M179.2 68.3h.1M179.2 66.6h.1M179.2 67.6h.1M179.2 67.1h.1M179.2 68.6h.1M179.2 68.1h.1M179.4 66.8h.1M179.4 66.3h.1M179.4 67.8h.1M179.4 67.3h.1M179.4 68.8h.1M179.4 68.3h.1"/>
<path d="M179.5 66.6h.1M179.5 67.6h.1M179.5 67.1h.1M179.5 68.6h.1M179.5 68.1h.1M179.6 66.8h.1M179.6 66.3h.1M179.6 67.8h.1M179.6 67.3h.1M179.6 68.8h.1M179.6 68.3h.1M179.7 66.6h.1"/>
<path d="M179.7 67.6h.1M179.7 67.1h.1M179.7 68.6h.1M179.7 68.1h.1M179.9 66.8h.1M179.9 66.3h.1M179.9 67.8h.1M179.9 67.3h.1M179.9 68.8h.1M179.9 68.3h.1M180 66.6h.1M180 67.6h.1"/>
<path d="M180 67.1h.1M180 68.6h.1M180 68.1h.1M180.1 66.8h.1M180.1 66.3h.1M180.1 67.8h.1M180.1 67.3h.1M180.1 68.8h.1M180.1 68.3h.1M180.3 66.6h.1M180.3 67.6h.1M180.3 67.1h.1"/>
<path d="M180.3 68.6h.1M180.3 68.1h.1M180.4 66.8h.1M180.4 66.3h.1M180.4 67.8h.1M180.4 67.3h.1M180.4 68.8h.1M180.4 68.3h.1M180.5 66.6h.1M180.5 67.6h.1M180.5 67.1h.1M180.5 68.6h.1"/>
<path d="M180.5 68.1h.1M180.6 66.8h.1M180.6 66.3h.1M180.6 67.8h.1M180.6 67.3h.1M180.6 68.8h.1M180.6 68.3h.1M180.8 66.6h.1M180.8 67.6h.1M180.8 67.1h.1M180.8 68.6h.1M180.8 68.1h.1"/>
<path d="M180.9 66.8h.1M180.9 66.3h.1M180.9 67.8h.1M180.9 67.3h.1M180.9 68.8h.1M180.9 68.3h.1M181 66.6h.1M181 67.6h.1M181 67.1h.1M181 68.6h.1M181 68.1h.1M181.1 66.8h.1"/>
<path d="M181.1 66.3h.1M181.1 67.8h.1M181.1 67.3h.1M181.1 68.8h.1M181.1 68.3h.1M181.3 66.6h.1M181.3 67.6h.1M181.3 67.1h.1M181.3 68.6h.1M181.3 68.1h.1M181.4 66.8h.1M181.4 66.3h.1"/>
<path d="M181.4 67.8h.1M181.4 67.3h.1M181.4 68.8h.1M181.4 68.3h.1M181.5 66.6h.1M181.5 67.6h.1M181.5 67.1h.1M181.5 68.6h.1M181.5 68.1h.1M181.6 66.8h.1M181.6 66.3h.1M181.6 67.8h.1"/>
<path d="M181.6 67.3h.1M181.6 68.8h.1M181.6 68.3h.1M181.7 66.6h.1M181.7 67.6h.1M181.7 67.1h.1M181.7 68.6h.1M181.7 68.1h.1M181.9 66.8h.1M181.9 66.3h.1M181.9 67.8h.1M181.9 67.3h.1"/>
<path d="M181.9 68.8h.1M181.9 68.3h.1M182 66.6h.1M182 67.6h.1M182 67.1h.1M182 68.6h.1M182 68.1h.1M182.1 66.8h.1M182.1 66.3h.1M182.1 67.8h.1M182.1 67.3h.1M182.1 68.8h.1"/>
<path d="M182.1 68.3h.1M182.2 66.6h.1M182.2 67.6h.1M182.2 67.1h.1M182.2 68.6h.1M182.2 68.1h.1M182.4 66.8h.1M182.4 66.3h.1M182.4 67.8h.1M182.4 67.3h.1M182.4 68.8h.1M182.4 68.3h.1"/>
<path d="M182.5 66.6h.1M182.5 67.6h.1M182.5 67.1h.1M182.5 68.6h.1M182.5 68.1h.1M182.6 66.8h.1M182.6 66.3h.1M182.6 67.8h.1M182.6 67.3h.1M182.6 68.8h.1M182.6 68.3h.1M182.8 66.6h.1"/>
<path d="M182.8 67.6h.1M182.8 67.1h.1M182.8 68.6h.1M182.8 68.1h.1M182.9 66.8h.1M182.9 66.3h.1M182.9 67.8h.1M182.9 67.3h.1M182.9 68.8h.1M182.9 68.3h.1M183 66.6h.1M183 67.6h.1"/>
<path d="M183 67.1h.1M183 68.6h.1M183 68.1h.1M183.1 66.8h.1M183.1 66.3h.1M183.1 67.8h.1M183.1 67.3h.1M183.1 68.8h.1M183.1 68.3h.1M183.3 66.6h.1M183.3 67.6h.1M183.3 67.1h.1"/>
<path d="M183.3 68.6h.1M183.3 68.1h.1M183.4 66.8h.1M183.4 66.3h.1M183.4 67.8h.1M183.4 67.3h.1M183.4 68.8h.1M183.4 68.3h.1M183.5 66.6h.1M183.5 67.6h.1M183.5 67.1h.1M183.5 68.6h.1"/>
<path d="M183.5 68.1h.1M183.6 66.3h.1M183.6 67.8h.1M183.6 67.3h.1M183.6 66.8h.1M183.6 68.8h.1M183.6 68.3h.1M183.8 66.6h.1M183.8 67.6h.1M183.8 67.1h.1M183.8 68.6h.1M183.8 68.1h.1"/>
<path d="M183.9 66.3h.1M183.9 67.8h.1M183.9 67.3h.1M183.9 66.8h.1M183.9 68.8h.1M183.9 68.3h.1M184 66.6h.1M184 67.6h.1M184 67.1h.1M184 68.6h.1M184 68.1h.1M184.1 66.3h.1"/>
<path d="M184.1 67.8h.1M184.1 67.3h.1M184.1 66.8h.1M184.1 68.8h.1M184.1 68.3h.1M184.2 66.6h.1M184.2 67.6h.1M184.2 67.1h.1M184.2 68.6h.1M184.2 68.1h.1M184.4 66.3h.1M184.4 67.8h.1"/>
<path d="M184.4 67.3h.1M184.4 66.8h.1M184.4 68.8h.1M184.4 68.3h.1M184.5 66.6h.1M184.5 67.6h.1M184.5 67.1h.1M184.5 68.6h.1M184.5 68.1h.1M184.6 66.3h.1M184.6 67.8h.1M184.6 67.3h.1"/>
<path d="M184.6 66.8h.1M184.6 68.8h.1M184.6 68.3h.1M184.7 66.6h.1M184.7 67.6h.1M184.7 67.1h.1M184.7 68.6h.1M184.7 68.1h.1M184.9 66.3h.1M184.9 67.8h.1M184.9 67.3h.1M184.9 66.8h.1"/>
<path d="M184.9 68.8h.1M184.9 68.3h.1M185 66.6h.1M185 67.6h.1M185 67.1h.1M185 68.6h.1M185 68.1h.1M185.1 66.3h.1M185.1 67.8h.1M185.1 67.3h.1M185.1 66.8h.1M185.1 68.8h.1"/>
<path d="M185.1 68.3h.1M185.3 66.6h.1M185.3 67.6h.1M185.3 67.1h.1M185.3 68.6h.1M185.3 68.1h.1M185.4 66.3h.1M185.4 67.8h.1M185.4 67.3h.1M185.4 66.8h.1M185.4 68.8h.1M185.4 68.3h.1"/>
<path d="M185.5 66.6h.1M185.5 67.6h.1M185.5 67.1h.1M185.5 68.6h.1M185.5 68.1h.1M185.6 66.3h.1M185.6 67.8h.1M185.6 67.3h.1M185.6 66.8h.1M185.6 68.8h.1M185.6 68.3h.1M185.8 66.6h.1"/>
<path d="M185.8 67.6h.1M185.8 67.1h.1M185.8 68.6h.1M185.8 68.1h.1M185.9 66.3h.1M185.9 67.8h.1M185.9 67.3h.1M185.9 66.8h.1M185.9 68.8h.1M185.9 68.3h.1M186 66.6h.1M186 67.6h.1"/>
<path d="M186 67.1h.1M186 68.6h.1M186 68.1h.1M186.1 66.3h.1M186.1 67.8h.1M186.1 67.3h.1M186.1 66.8h.1M186.1 68.8h.1M186.1 68.3h.1M186.3 66.6h.1M186.3 67.6h.1M186.3 67.1h.1"/>
<path d="M186.3 68.6h.1M186.3 68.1h.1M186.4 66.3h.1M186.4 67.8h.1M186.4 67.3h.1M186.4 66.8h.1M186.4 68.8h.1M186.4 68.3h.1M186.5 66.6h.1M186.5 67.6h.1M186.5 67.1h.1M186.5 68.6h.1"/>
<path d="M186.5 68.1h.1M186.6 66.3h.1M186.6 67.8h.1M186.6 67.3h.1M186.6 66.8h.1M186.6 68.8h.1M186.6 68.3h.1M186.7 66.6h.1M186.7 67.6h.1M186.7 67.1h.1M186.7 68.6h.1M186.7 68.1h.1"/>
<path d="M186.9 66.3h.1M186.9 67.8h.1M186.9 67.3h.1M186.9 66.8h.1M186.9 68.8h.1M186.9 68.3h.1M187 66.6h.1M187 67.6h.1M187 67.1h.1M187 68.6h.1M187 68.1h.1M187.1 66.3h.1"/>
<path d="M187.1 67.8h.1M187.1 67.3h.1M187.1 66.8h.1M187.1 68.8h.1M187.1 68.3h.1M187.2 66.6h.1M187.2 67.6h.1M187.2 67.1h.1M187.2 68.6h.1M187.2 68.1h.1M187.4 66.3h.1M187.4 67.8h.1"/>
<path d="M187.4 67.3h.1M187.4 66.8h.1M187.4 68.8h.1M187.4 68.3h.1M187.5 66.6h.1M187.5 67.6h.1M187.5 67.1h.1M187.5 68.6h.1M187.5 68.1h.1M187.6 66.3h.1M187.6 67.8h.1M187.6 67.3h.1"/>
<path d="M187.6 66.8h.1M187.6 68.8h.1M187.6 68.3h.1M187.7 66.6h.1M187.7 67.6h.1M187.7 67.1h.1M187.7 68.6h.1M187.7 68.1h.1M187.9 66.3h.1M187.9 67.8h.1M187.9 67.3h.1M187.9 66.8h.1"/>
<path d="M187.9 68.8h.1M187.9 68.3h.1M188 66.6h.1M188 67.6h.1M188 67.1h.1M188 68.6h.1M188 68.1h.1M188.1 66.3h.1M188.1 67.8h.1M188.1 67.3h.1M188.1 66.8h.1M188.1 68.8h.1"/>
<path d="M188.1 68.3h.1M188.3 66.6h.1M188.3 67.6h.1M188.3 67.1h.1M188.3 68.6h.1M188.3 68.1h.1M188.4 66.3h.1M188.4 67.8h.1M188.4 67.3h.1M188.4 66.8h.1M188.4 68.8h.1M188.4 68.3h.1"/>
<path d="M188.5 66.6h.1M188.5 67.6h.1M188.5 67.1h.1M188.5 68.6h.1M188.5 68.1h.1M188.6 66.3h.1M188.6 67.8h.1M188.6 67.3h.1M188.6 66.8h.1M188.6 68.8h.1M188.6 68.3h.1M188.7 66.6h.1"/>
<path d="M188.7 67.6h.1M188.7 67.1h.1M188.7 68.6h.1M188.7 68.1h.1M188.8 66.3h.1M188.8 67.8h.1M188.8 67.3h.1M188.8 66.8h.1M188.8 68.8h.1M188.8 68.3h.1M189 66.6h.1M189 67.6h.1"/>
<path d="M189 67.1h.1M189 68.6h.1M189 68.1h.1M189.1 66.3h.1M189.1 67.8h.1M189.1 67.3h.1M189.1 66.8h.1M189.1 68.8h.1M189.1 68.3h.1M189.2 66.6h.1M189.2 67.6h.1M189.2 67.1h.1"/>
<path d="M189.2 68.6h.1M189.2 68.1h.1M189.4 66.3h.1M189.4 67.8h.1M189.4 67.3h.1M189.4 66.8h.1M189.4 68.8h.1M189.4 68.3h.1"/>
</g>
<g font-size="4.3">
<text x="180.6" y="175.3">Name : Khatri Mohd Zeeshan</text>
<text x="180.6" y="206.5">Title: DRAWING AN ASSEMBLY</text>
</g>
<text font-size="4" x="75.4" y="148.4">ALL DIMENSION IN MM</text>
<g font-size="3.4">
<text x="184.8" y="167.4">A. R KALSEKAR POLYTECHNIC, PANVEL</text>
<text x="180.7" y="181.4">Roll No: 19</text>
<text x="208.4" y="181.5">Class: MK4k</text>
<text x="236.2" y="181.4">AY: 2025-26</text>
<text x="180.7" y="187.6">Program: MK</text>
<text x="236.6" y="187">Sign:</text>
<text x="180.8" y="193.7">Course: CMD</text>
<text x="180.7" y="199.8">Practical No: 9</text>
<text x="235.9" y="199.8">Date:22-01-26</text>
</g>
<g font-size="2.9">
<text x="53.6" y="152.2">8</text>
<text x="76.5" y="152.5">WASHER</text>
<text x="104.7" y="152.5">FE 410 W</text>
<text x="138.8" y="152.2">4</text>
<text x="53.6" y="156.3">7</text>
<text x="53.6" y="160.4">6</text>
<text x="79" y="160.4">BOLT</text>
<text x="79.8" y="156.3">NUT</text>
<text x="104.7" y="156.3">FE 410 W</text>
<text x="104.7" y="160.4">FE 410 W</text>
<text x="138.8" y="156.3">4</text>
<text x="138.8" y="160.4">4</text>
<text x="53.6" y="164.5">5</text>
<text x="73.2" y="164.5">FABRIC BUSH</text>
<text x="105.8" y="164.5">FABRIC</text>
<text x="138.8" y="164.5">4</text>
<text x="53.6" y="172.6">3</text>
<text x="53.6" y="168.5">4</text>
<text x="78.1" y="172.7">SHAFT</text>
<text x="79.8" y="168.5">KEY</text>
<text x="104.7" y="168.6">FE 410 W</text>
<text x="104.7" y="172.6">FE 410 W</text>
<text x="138.8" y="168.6">2</text>
<text x="138.8" y="172.6">2</text>
<text x="53.6" y="176.8">2</text>
<text x="70.7" y="176.8">FLANGE(DRIVEN)</text>
<text x="109.8" y="176.8">CI</text>
<text x="138.8" y="176.8">1</text>
<text x="48" y="184.9">ITEM NO.</text>
<text x="53.7" y="180.8">1</text>
<text x="70.7" y="180.9">FLANGE(DRIVER)</text>
<text x="73.4" y="184.9">DESCRIPTON</text>
<text x="103.9" y="184.9">MATERIAL</text>
<text x="109.8" y="180.9">CI</text>
<text x="132.2" y="184.9">QUANTITY</text>
<text x="138.8" y="180.8">1</text>
</g>
</svg>
